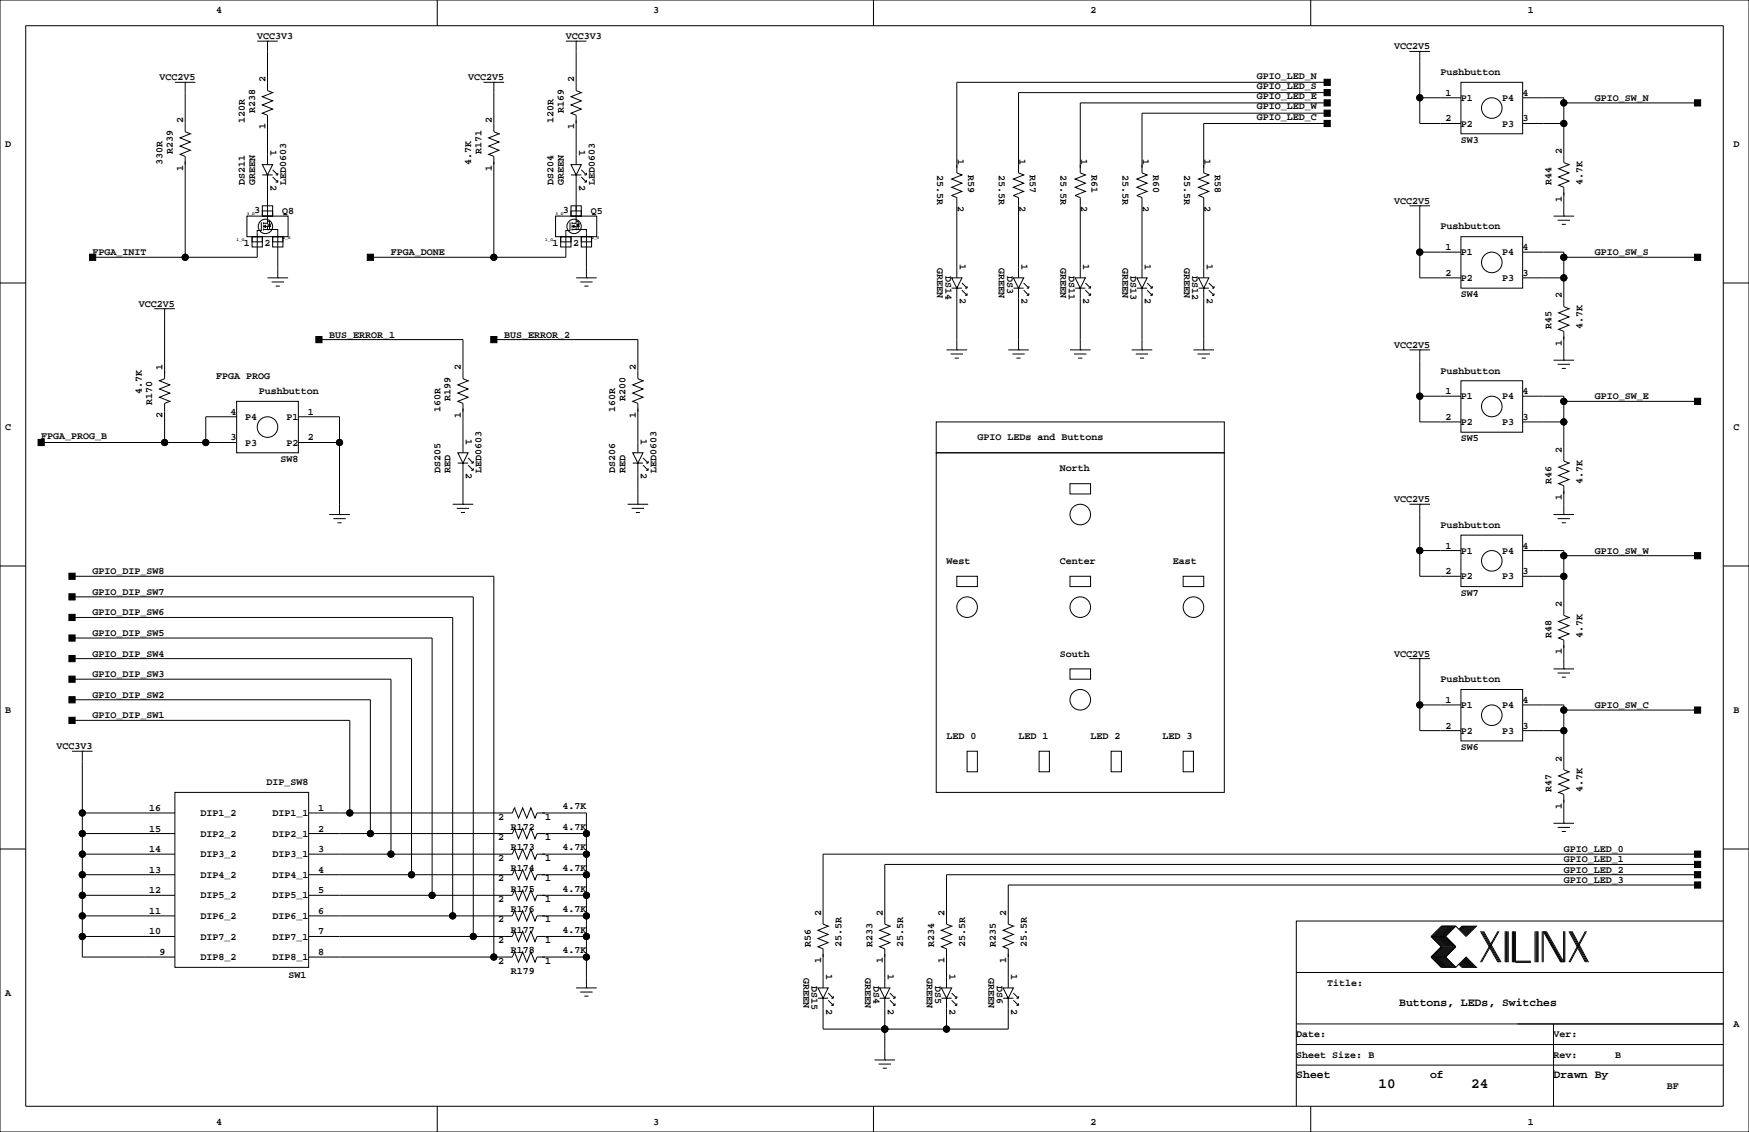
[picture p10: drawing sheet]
<svg xmlns="http://www.w3.org/2000/svg" width="432mm" height="279mm" viewBox="0 0 432 279" stroke-linecap="round" stroke-linejoin="round" font-family="sans-serif">
<g fill="none" stroke="#000" stroke-width=".25">
<path d="M0 0h431.8v279.4h-431.8zM6.3 6.4h419.1v266.6h-419.1zM63.5 10.2h5.1M66 10.2h.1M66 10.2v12.2l1.3 .5M107.9 0v6.4M139.7 10.2h5.1M142.2 10.2h.1M142.2 10.2v12.2l1.3 .5M215.6 0v6.4M323.6 0v6.4M348 12.7h5.1"/>
<path d="M350.5 12.7h.1M350.5 12.7v17.8h10.2M43.2 20.3h5.1M45.7 20.3h.1M45.7 20.3v12.2l1.3 .5M47 33h.1M47 33l-2.6 1 2.6 1.1-2.6 1 2.6 1-2.6 1 1.3 .5v24.9M67.3 22.9h.1M67.3 22.9l-2.5 1 2.5 1-2.5 1 2.5 1-2.5 1 1.2 .5v12.2M119.4 20.3h5.1M121.9 20.3h.1M121.9 20.3v12.2l1.3 .5"/>
<path d="M123.2 33h.1M123.2 33l-2.6 1 2.6 1.1-2.6 1 2.6 1-2.6 1 1.3 .5v24.9M143.5 22.9h.1M143.5 22.9l-2.5 1 2.5 1-2.5 1 2.5 1-2.5 1 1.2 .5v12.2M327.7 20.3h-91.5v22.4l1.3 .5-2.6 1 2.6 1-2.6 1 2.6 1-2.6 1.1M327.7 27.9h-45.8v14.8l1.3 .5-2.5 1 2.5 1-2.5 1 2.5 1-2.5 1.1M327.7 22.9h-76.2v19.8l1.2 .5-2.5 1 2.5 1-2.5 1 2.5 1-2.5 1.1M327.7 25.4h-61v17.3l1.3 .5-2.6 1 2.6 1-2.6 1 2.6 1-2.6 1.1M327.7 30.5h-30.5v12.2l1.2 .5-2.5 1 2.5 1-2.5 1 2.5 1-2.5 1.1M350.5 24.1h10.2M360.7 20.3h15.2v12.7h-15.2zM375.9 24.1h10.2v16l1.2 .5"/>
<path d="M375.9 30.5h10.2M386.1 25.4h33M61 53.3h10.1v5.1h-10.1zM62.2 58.4h2.6v1.3h-2.6zM62.2 58.4h2.6v2.6h-2.6zM64.5 54.9v2h-1v6.6h-40.6M64.8 52.1h2.5v1.2h-2.5zM64.8 50.8h2.5v2.5h-2.5zM64.8 43.2h1.2l-1.2-2.6h2.5l-1.3 2.6h1.3M65 55.9l.5-.3v.5zM65 56.6h1M65 54.9v.5"/>
<path d="M65 55.6v.5M65 56.4v.5M65.5 56.1h.1M65.5 55.9h.5v.7h2.6v12M66 54.6h.5v.8M66 43.2v11.9h-1M66.5 55.9v.7M67.1 55.1l-.6 .3 .3 .5h-.5l.2-.5-.5 .2M67.3 58.4h2.5v1.3h-2.5zM67.3 58.4h2.5v2.6h-2.5zM67.3 43.7l1.3 1.3M67.3 41.9l1.3 1.3"/>
<path d="M68.1 45h.5M68.1 43.2h.5M68.6 42.7v.5M68.6 44.4v.6M137.2 53.3h10.1v5.1h-10.1zM138.4 58.4h2.6v1.3h-2.6zM138.4 58.4h2.6v2.6h-2.6zM140.7 54.9v2h-1v6.6h-48.3M141 52.1h2.5v1.2h-2.5zM141 50.8h2.5v2.5h-2.5zM141 43.2h1.2l-1.2-2.6h2.5l-1.3 2.6h1.3M141.2 55.9l.5-.3v.5z"/>
<path d="M141.2 56.6h1M141.2 54.9v.5M141.2 55.6v.5M141.2 56.4v.5M141.7 56.1h.1M141.7 55.9h.5v.7h2.6v12M142.2 54.6h.5v.8M142.2 43.2v11.9h-1M142.7 55.9v.7M143.3 55.1l-.6 .3 .3 .5h-.5l.2-.5-.5 .2M143.5 58.4h2.5v1.3h-2.5zM143.5 58.4h2.5v2.6h-2.5z"/>
<path d="M143.5 43.7l1.3 1.3M143.5 41.9l1.3 1.3M144.3 45h.5M144.3 43.2h.5M144.8 42.7v.5M144.8 44.4v.6M234.9 48.3h.1M234.9 48.3l1.3 .5v19.8M250.2 48.3h.1M250.2 48.3l1.3 .5v19.8M265.4 48.3h.1M265.4 48.3l1.3 .5v19.8"/>
<path d="M280.7 48.3h.1M280.7 48.3l1.2 .5v19.8M295.9 48.3h.1M295.9 48.3l1.3 .5v19.8M348 50.8h5.1M350.5 50.8h.1M350.5 50.8v17.8h10.2M360.7 58.4h15.2v12.7h-15.2zM383.5 53.3h5.1M384.6 54.4h3M385.6 55.4h1M386.1 53.3h.1"/>
<path d="M387.3 40.6h.1M387.3 40.6l-2.5 1.1 2.5 1-2.5 1 2.5 1-2.5 1 1.3 .5v7.1M0 69.8h6.3M38.1 76.2h5.1M40.6 76.2h.1M40.6 76.2v17.3l-1.2 .5 2.5 1-2.5 1 2.5 1-2.5 1 2.5 1.1M66 68.6h5.1M67.1 69.6h3M68.1 70.6h1M68.6 68.6h.1M142.2 68.6h5.1M143.3 69.6h3"/>
<path d="M144.3 70.6h1M144.8 68.6h.1M234.9 71.1h1.3l-1.3-2.5h2.6l-1.3 2.5h1.3M236.2 71.1v15.3M237.5 71.6l1.3 1.3M237.5 69.8l1.3 1.3M238.3 72.9h.5M238.3 71.1h.5M238.8 70.6v.5M238.8 72.4v.5M250.2 71.1h1.3l-1.3-2.5h2.5l-1.2 2.5h1.2M251.5 71.1v15.3"/>
<path d="M252.7 71.6l1.3 1.3M252.7 69.8l1.3 1.3M253.5 72.9h.5M253.5 71.1h.5M254 70.6v.5M254 72.4v.5M265.4 71.1h1.3l-1.3-2.5h2.6l-1.3 2.5h1.3M266.7 71.1v15.3M268 71.6l1.2 1.3M268 69.8l1.2 1.3M268.7 72.9h.5M268.7 71.1h.5"/>
<path d="M269.2 70.6v.5M269.2 72.4v.5M280.7 71.1h1.2l-1.2-2.5h2.5l-1.3 2.5h1.3M281.9 71.1v15.3M283.2 71.6l1.3 1.3M283.2 69.8l1.3 1.3M284 72.9h.5M284 71.1h.5M284.5 70.6v.5M284.5 72.4v.5M295.9 71.1h1.3l-1.3-2.5h2.5l-1.2 2.5h1.2M297.2 71.1v15.3"/>
<path d="M298.4 71.6l1.3 1.3M298.4 69.8l1.3 1.3M299.2 72.9h.5M299.2 71.1h.5M299.7 70.6v.5M299.7 72.4v.5M350.5 62.2h10.2M375.9 68.6h10.2M375.9 62.2h10.2v13.5l1.2 .5M386.1 63.5h33M387.3 76.2h.1M387.3 76.2l-2.5 1 2.5 1-2.5 1 2.5 1.1-2.5 1 1.3 .5v7.1"/>
<path d="M425.4 69.8h6.4M41.9 99.1h.1M41.9 99.1l-1.3 .5v9.6M58.4 99.1h15.3v12.7h-15.3zM78.7 83.8h35.6v9.7l1.3 .5M115.6 94h.1M115.6 94l-2.6 1 2.6 1-2.6 1 2.6 1-2.6 1.1 1.3 .5v12.2M121.9 83.8h35.6v9.7l1.2 .5M158.7 94h.1M158.7 94l-2.5 1 2.5 1-2.5 1 2.5 1-2.5 1.1 1.3 .5v12.2M233.7 86.4h5.1M234.7 87.4h3"/>
<path d="M235.7 88.4h1M236.2 86.4h.1M248.9 86.4h5.1M249.9 87.4h3.1M251 88.4h1M251.5 86.4h.1M264.2 86.4h5M265.2 87.4h3M266.2 88.4h1M266.7 86.4h.1M279.4 86.4h5.1M280.4 87.4h3.1"/>
<path d="M281.4 88.4h1M281.9 86.4h.1M294.6 86.4h5.1M295.7 87.4h3M296.7 88.4h1M297.2 86.4h.1M348 86.4h5.1M350.5 86.4h.1M350.5 86.4v17.7h10.2M350.5 97.8h10.2M360.7 94h15.2v12.7h-15.2zM375.9 97.8h10.2v16l1.2 .5"/>
<path d="M383.5 88.9h5.1M384.6 89.9h3M385.6 90.9h1M386.1 88.9h.1M386.1 99.1h33M10.2 109.2h48.2M58.4 102.9h-7.6v6.3M73.7 102.9h10.1v24.1M73.7 109.2h10.1M113 114.3h1.3l-1.3-2.5h2.6l-1.3 2.5h1.3M114.3 114.3v10.2M115.6 114.8l1.2 1.3"/>
<path d="M115.6 113l1.2 1.3M116.3 116.1h.5M116.3 114.3h.5M116.8 113.8v.5M116.8 115.6v.5M156.2 114.3h1.3l-1.3-2.5h2.5l-1.2 2.5h1.2M157.5 114.3v10.2M158.7 114.8l1.3 1.3M158.7 113l1.3 1.3M159.5 116.1h.5M159.5 114.3h.5M160 113.8v.5"/>
<path d="M160 115.6v.5M231.1 104.1h71.2v7.7h-71.2zM231.1 111.8h71.2v83.8h-71.2zM264.2 119.4h5v2.5h-5zM375.9 104.1h10.2M387.3 114.3h.1M387.3 114.3l-2.5 1 2.5 1-2.5 1 2.5 1.1-2.5 1 1.3 .5v7.1M0 139.7h6.3M81.3 127h5.1M82.3 128h3M83.3 129h1M83.8 127h.1"/>
<path d="M111.8 124.5h5M112.8 125.5h3M113.8 126.5h1M114.3 124.5h.1M154.9 124.5h5.1M156 125.5h3M157 126.5h1M157.5 124.5h.1M348 124.5h5.1M350.5 124.5h.1M350.5 124.5v17.7h10.2M350.5 135.9h10.2"/>
<path d="M360.7 132.1h15.2v12.7h-15.2zM375.9 135.9h10.2v16l1.2 .5M383.5 127h5.1M384.6 128h3M385.6 129h1M386.1 127h.1M386.1 137.2h33M425.4 139.7h6.4M17.8 142.2h104.1v94M17.8 157.5h88.9v63.5M17.8 152.4h94v73.7M17.8 147.3h99v83.8"/>
<path d="M236.2 142.2h5.1v2.6h-5.1zM264.2 142.2h5v2.6h-5zM292.1 142.2h5.1v2.6h-5.1zM375.9 142.2h10.2M387.3 152.4h.1M387.3 152.4l-2.5 1 2.5 1-2.5 1 2.5 1.1-2.5 1 1.3 .5v7.1M17.8 177.8h68.6v22.9M17.8 172.7h73.6v33M17.8 167.6h78.7v43.2M17.8 162.6h83.8v53.3M264.2 165.1h5v2.5h-5zM348 162.6h5.1"/>
<path d="M350.5 162.6h.1M350.5 162.6v17.7h10.2M350.5 174h10.2M360.7 170.2h15.2v12.7h-15.2zM375.9 174h10.2v16l1.2 .5M383.5 165.1h5.1M384.6 166.1h3M385.6 167.1h1M386.1 165.1h.1M386.1 175.3h33M17.8 185.4h5.1M20.3 185.4h.1"/>
<path d="M20.3 185.4v50.8h22.9M43.2 195.6h33v43.2h-33zM127 199.4h.1M127 199.4l1 2.5 1-2.5 1 2.5 1.1-2.5 1 2.5 .5-1.2h12.2v43.1M127 199.4l-.5 1.3h-50.3M238.8 185.4h2.5v5.1h-2.5zM256.5 185.4h2.6v5.1h-2.6zM274.3 185.4h2.6v5.1h-2.6zM292.1 185.4h2.5v5.1h-2.5zM375.9 180.3h10.2M387.3 190.5h.1M387.3 190.5l-2.5 1 2.5 1-2.5 1 2.5 1.1-2.5 1 1.3 .5v7.1"/>
<path d="M0 209.5h6.3M20.3 215.9h22.9M20.3 210.8h22.9M20.3 205.7h22.9M20.3 200.7h22.9M127 219.7h.1M127 219.7l1 2.5 1-2.5 1 2.5 1.1-2.5 1 2.5 .5-1.2h12.2M127 209.5h.1M127 209.5l1 2.6 1-2.6 1 2.6 1.1-2.6 1 2.6 .5-1.3h12.2M127 204.5h.1M127 204.5l1 2.5 1-2.5 1 2.5 1.1-2.5 1 2.5 .5-1.3h12.2M127 214.6h.1"/>
<path d="M127 214.6l1 2.6 1-2.6 1 2.6 1.1-2.6 1 2.6 .5-1.3h12.2M127 214.6l-.5 1.3h-50.3M127 219.7l-.5 1.3h-50.3M127 209.5l-.5 1.3h-50.3M127 204.5l-.5 1.2h-50.3M383.5 203.2h5.1M384.6 204.2h3M385.6 205.2h1M386.1 203.2h.1M419.1 215.9h-185.4v12.2l1.2 .5M419.1 210.8h-215.9v17.3l1.3 .5M419.1 218.4h-170.2v9.7l1.3 .5"/>
<path d="M419.1 213.4h-200.7v14.7l1.3 .5M425.4 209.5h6.4M20.3 231.1h22.9M20.3 226.1h22.9M20.3 221h22.9M127 234.9h.1M127 234.9l1 2.6 1-2.6 1 2.6 1.1-2.6 1 2.6 .5-1.3h12.2M127 229.9h.1M127 229.9l1 2.5 1-2.5 1 2.5 1.1-2.5 1 2.5 .5-1.3h12.2M127 224.8h.1M127 224.8l1 2.5 1-2.5 1 2.5 1.1-2.5 1 2.5 .5-1.2h12.2M127 234.9l-.5 1.3h-50.3"/>
<path d="M127 229.9l-.5 1.2h-50.3M127 224.8l-.5 1.3h-50.3M204.5 228.6h.1M204.5 228.6l-2.6 1 2.6 1-2.6 1 2.6 1.1-2.6 1 1.3 .5v9.6M219.7 228.6h.1M219.7 228.6l-2.5 1 2.5 1-2.5 1 2.5 1.1-2.5 1 1.2 .5v9.6M234.9 228.6h.1M234.9 228.6l-2.5 1 2.5 1-2.5 1 2.5 1.1-2.5 1 1.3 .5v9.6M250.2 228.6h.1M250.2 228.6l-2.6 1 2.6 1-2.6 1 2.6 1.1-2.6 1 1.3 .5v9.6M353.3 236.2h3.6M353.3 231.1h3.6"/>
<path d="M353.3 236.2l2.6 2.6h3.5M353.3 231.1l2.6 2.6-2.6 2.5M356.1 228.6l-2.5 2.5 2.5 2.6-2.5 2.5 2.5 2.6M356.4 228.6l-2.6 2.5 2.6 2.6-2.6 2.5 2.6 2.6M356.6 228.6l-2.5 2.5 2.5 2.6-2.5 2.5 2.5 2.6M356.9 228.6l-2.6 2.5 2.6 2.6-2.6 2.5 2.6 2.6M356.9 231.1l2.5 2.6-2.5 2.5M356.9 236.2l2.5 2.6M357.1 228.6l-2.5 2.5 2.5 2.6-2.5 2.5 2.5 2.6M357.4 228.6l-2.6 2.5 2.6 2.6-2.6 2.5 2.6 2.6M357.6 228.6l-2.5 2.5 2.5 2.6-2.5 2.5 2.5 2.6M357.9 228.6l-2.6 2.5 2.6 2.6-2.6 2.5 2.6 2.6"/>
<path d="M358.1 228.6l-2.5 2.5 2.5 2.6-2.5 2.5 2.5 2.6M358.4 228.6l-2.5 2.5 2.5 2.6-2.5 2.5 2.5 2.6M358.6 228.6l-2.5 2.5 2.5 2.6-2.5 2.5 2.5 2.6M358.9 228.6l-2.5 2.5 2.5 2.6-2.5 2.5 2.5 2.6M359.2 228.6l-2.6 2.5 2.6 2.6-2.6 2.5 2.6 2.6M359.4 228.6l2.5 2.5 2.6-2.5h-3.6l-.7 .8M359.4 228.6h-3.5l-2.6 2.5M359.4 228.6l-2.5 2.5M360.2 238l.7 .8h3.6l-2.6-2.6-2.5 2.6M360.4 237.7l1 1.1M360.4 238l.8 .8M360.7 237.5l1.2 1.3"/>
<path d="M360.7 237.7l1 1.1M360.9 237.2l1.6 1.6M360.9 237.5l1.3 1.3M361.2 237l1.8 1.8M361.2 237.2l1.5 1.6M361.2 228.6l-.8 .8M361.4 236.7l2.1 2.1M361.4 237l1.8 1.8M361.4 228.6l-1 1M361.7 236.5l2.3 2.3M361.7 236.7l2 2.1M361.7 228.6l-1 1"/>
<path d="M361.9 236.5l2.3 2.3M361.9 228.6l-1.2 1.3M362.2 228.6l-1.3 1.3M362.5 228.6l-1.6 1.5M362.7 228.6l-1.5 1.5M363 228.6l-1.8 1.8M363.2 228.6l-1.8 1.8M363.5 228.6l-2.1 2M363.7 228.6l-2 2M364 228.6l-2.3 2.3M364.2 228.6l-2.3 2.3M365.5 229.9l4.3 7.6"/>
<path d="M365.8 229.9l4.3 7.6M366 229.9l4.3 7.6M366.3 229.9l4.3 7.6M369.8 229.9l-4.3 7.6M370.1 229.9l-4.3 7.6M371.6 229.9v7.6M371.9 229.9v7.6M372.1 229.9v7.6M372.4 229.9v7.6M373.4 229.9v7.6M373.6 229.9v7.6M373.9 229.9v7.6"/>
<path d="M374.1 229.9v7.6h3.9M374.1 237.2h3.9M379 229.9v7.6M379.2 229.9v7.6M379.5 229.9v7.6M379.7 229.9v7.6M380.7 229.9v7.6M381 237.5v-7.6l4.3 7.6M381.3 229.9l4.3 7.6M381.5 229.9l4.3 7.6M381.8 229.9l4.3 7.6v-7.6M386.3 229.9v7.6"/>
<path d="M387.3 229.9l4.1 7.6M387.6 229.9l4.1 7.6M387.9 229.9l4 7.6M388.1 229.9l4.1 7.6M391.4 229.9l-4.1 7.6M391.7 229.9l-4.1 7.6M425.4 227.3h-105.4v35.6M142.2 243.8h5.1M143.3 244.9h3M144.3 245.9h1M144.8 243.8h.1M201.9 246.4h1.3l-1.3-2.6h2.6l-1.3 2.6h1.3"/>
<path d="M203.2 246.4v7.6h45.7v-7.6M204.5 246.9l1.2 1.3M204.5 245.1l1.2 1.3M205.2 248.2h.5M205.2 246.4h.5M205.7 245.9v.5M205.7 247.6v.6M217.2 246.4h1.2l-1.2-2.6h2.5l-1.3 2.6h1.3M218.4 254h.1M218.4 246.4v15.2M219.7 246.9l1.3 1.3M219.7 245.1l1.3 1.3"/>
<path d="M220.5 248.2h.5M220.5 246.4h.5M221 245.9v.5M221 247.6v.6M232.4 246.4h1.3l-1.3-2.6h2.5l-1.2 2.6h1.2M233.7 246.4v7.6M234.9 246.9l1.3 1.3M234.9 245.1l1.3 1.3M235.7 248.2h.5M235.7 246.4h.5M236.2 245.9v.5M236.2 247.6v.6"/>
<path d="M247.6 246.4h1.3l-1.3-2.6h2.6l-1.3 2.6h1.3M250.2 246.9l1.3 1.3M250.2 245.1l1.3 1.3M251 248.2h.5M251 246.4h.5M251.5 245.9v.5M251.5 247.6v.6M320 257.8h105.4M320 252.7h105.4M320 240h105.4M383.5 252.7v20.3M107.9 273v6.4"/>
<path d="M215.6 273v6.4M215.9 261.6h5.1M216.9 262.6h3.1M217.9 263.7h1M218.4 261.6h.1M320 262.9v10.1M320 262.9h105.4M323.6 273v6.4M383.5 264.2h.1"/>
<circle cx="350.5" cy="24.1" r=".76"/>
<circle cx="368.3" cy="26.7" r="2.54"/>
<circle cx="386.1" cy="30.5" r=".76"/>
<circle cx="386.1" cy="25.4" r=".76"/>
<circle cx="65.5" cy="55.9" r="1.78"/>
<circle cx="141.7" cy="55.9" r="1.78"/>
<circle cx="45.7" cy="63.5" r=".76"/>
<circle cx="121.9" cy="63.5" r=".76"/>
<circle cx="350.5" cy="62.2" r=".76"/>
<circle cx="368.3" cy="64.8" r="2.54"/>
<circle cx="386.1" cy="68.6" r=".76"/>
<circle cx="386.1" cy="63.5" r=".76"/>
<circle cx="350.5" cy="97.8" r=".76"/>
<circle cx="386.1" cy="99.1" r=".76"/>
<circle cx="40.6" cy="109.2" r=".76"/>
<circle cx="50.8" cy="109.2" r=".76"/>
<circle cx="66" cy="105.4" r="2.54"/>
<circle cx="83.8" cy="109.2" r=".76"/>
<circle cx="368.3" cy="100.3" r="2.54"/>
<circle cx="386.1" cy="104.1" r=".76"/>
<circle cx="266.7" cy="127" r="2.54"/>
<circle cx="350.5" cy="135.9" r=".76"/>
<circle cx="368.3" cy="138.4" r="2.54"/>
<circle cx="386.1" cy="137.2" r=".76"/>
<circle cx="238.8" cy="149.9" r="2.54"/>
<circle cx="266.7" cy="149.9" r="2.54"/>
<circle cx="294.6" cy="149.9" r="2.54"/>
<circle cx="386.1" cy="142.2" r=".76"/>
<circle cx="266.7" cy="172.7" r="2.54"/>
<circle cx="350.5" cy="174" r=".76"/>
<circle cx="368.3" cy="176.5" r="2.54"/>
<circle cx="386.1" cy="175.3" r=".76"/>
<circle cx="386.1" cy="180.3" r=".76"/>
<circle cx="20.3" cy="205.7" r=".76"/>
<circle cx="20.3" cy="215.9" r=".76"/>
<circle cx="20.3" cy="200.7" r=".76"/>
<circle cx="20.3" cy="210.8" r=".76"/>
<circle cx="86.4" cy="200.7" r=".76"/>
<circle cx="91.4" cy="205.7" r=".76"/>
<circle cx="96.5" cy="210.8" r=".76"/>
<circle cx="101.6" cy="215.9" r=".76"/>
<circle cx="144.8" cy="215.9" r=".76"/>
<circle cx="144.8" cy="205.7" r=".76"/>
<circle cx="144.8" cy="210.8" r=".76"/>
<circle cx="20.3" cy="226.1" r=".76"/>
<circle cx="20.3" cy="231.1" r=".76"/>
<circle cx="20.3" cy="221" r=".76"/>
<circle cx="106.7" cy="221" r=".76"/>
<circle cx="111.8" cy="226.1" r=".76"/>
<circle cx="116.8" cy="231.1" r=".76"/>
<circle cx="121.9" cy="236.2" r=".76"/>
<circle cx="144.8" cy="231.1" r=".76"/>
<circle cx="144.8" cy="226.1" r=".76"/>
<circle cx="144.8" cy="236.2" r=".76"/>
<circle cx="144.8" cy="221" r=".76"/>
<circle cx="218.4" cy="254" r=".76"/>
<circle cx="233.7" cy="254" r=".76"/>
</g>
<g fill="#000" stroke="#000" stroke-width=".25">
<path d="M326.9 22.1h1.5v1.5h-1.5z" fill-rule="evenodd"/>
<path d="M326.9 19.6h1.5v1.5h-1.5z" fill-rule="evenodd"/>
<path d="M326.9 27.2h1.5v1.5h-1.5z" fill-rule="evenodd"/>
<path d="M326.9 24.6h1.5v1.6h-1.5z" fill-rule="evenodd"/>
<path d="M326.9 29.7h1.5v1.5h-1.5z" fill-rule="evenodd"/>
<path d="M418.3 24.6h1.6v1.6h-1.6z" fill-rule="evenodd"/>
<path d="M22.1 62.7h1.5v1.6h-1.5z" fill-rule="evenodd"/>
<path d="M90.7 62.7h1.5v1.6h-1.5z" fill-rule="evenodd"/>
<path d="M418.3 62.7h1.6v1.6h-1.6z" fill-rule="evenodd"/>
<path d="M78 83.1h1.5v1.5h-1.5z" fill-rule="evenodd"/>
<path d="M121.2 83.1h1.5v1.5h-1.5z" fill-rule="evenodd"/>
<path d="M418.3 98.3h1.6v1.5h-1.6z" fill-rule="evenodd"/>
<path d="M9.4 108.5h1.5v1.5h-1.5z" fill-rule="evenodd"/>
<path d="M418.3 136.4h1.6v1.5h-1.6z" fill-rule="evenodd"/>
<path d="M17 156.7h1.5v1.5h-1.5z" fill-rule="evenodd"/>
<path d="M17 151.6h1.5v1.6h-1.5z" fill-rule="evenodd"/>
<path d="M17 146.6h1.5v1.5h-1.5z" fill-rule="evenodd"/>
<path d="M17 141.5h1.5v1.5h-1.5z" fill-rule="evenodd"/>
<path d="M17 177h1.5v1.6h-1.5z" fill-rule="evenodd"/>
<path d="M17 172h1.5v1.5h-1.5z" fill-rule="evenodd"/>
<path d="M17 166.9h1.5v1.5h-1.5z" fill-rule="evenodd"/>
<path d="M17 161.8h1.5v1.5h-1.5z" fill-rule="evenodd"/>
<path d="M418.3 174.5h1.6v1.5h-1.6z" fill-rule="evenodd"/>
<path d="M418.3 217.7h1.6v1.5h-1.6z" fill-rule="evenodd"/>
<path d="M418.3 215.1h1.6v1.6h-1.6z" fill-rule="evenodd"/>
<path d="M418.3 212.6h1.6v1.5h-1.6z" fill-rule="evenodd"/>
<path d="M418.3 210.1h1.6v1.5h-1.6z" fill-rule="evenodd"/>
<circle cx="350.5" cy="24.1" r=".76"/>
<circle cx="386.1" cy="30.5" r=".76"/>
<circle cx="386.1" cy="25.4" r=".76"/>
<circle cx="45.7" cy="63.5" r=".76"/>
<circle cx="121.9" cy="63.5" r=".76"/>
<circle cx="350.5" cy="62.2" r=".76"/>
<circle cx="386.1" cy="68.6" r=".76"/>
<circle cx="386.1" cy="63.5" r=".76"/>
<circle cx="350.5" cy="97.8" r=".76"/>
<circle cx="386.1" cy="99.1" r=".76"/>
<circle cx="40.6" cy="109.2" r=".76"/>
<circle cx="50.8" cy="109.2" r=".76"/>
<circle cx="83.8" cy="109.2" r=".76"/>
<circle cx="386.1" cy="104.1" r=".76"/>
<circle cx="350.5" cy="135.9" r=".76"/>
<circle cx="386.1" cy="137.2" r=".76"/>
<circle cx="386.1" cy="142.2" r=".76"/>
<circle cx="350.5" cy="174" r=".76"/>
<circle cx="386.1" cy="175.3" r=".76"/>
<circle cx="386.1" cy="180.3" r=".76"/>
<circle cx="20.3" cy="205.7" r=".76"/>
<circle cx="20.3" cy="215.9" r=".76"/>
<circle cx="20.3" cy="200.7" r=".76"/>
<circle cx="20.3" cy="210.8" r=".76"/>
<circle cx="86.4" cy="200.7" r=".76"/>
<circle cx="91.4" cy="205.7" r=".76"/>
<circle cx="96.5" cy="210.8" r=".76"/>
<circle cx="101.6" cy="215.9" r=".76"/>
<circle cx="144.8" cy="215.9" r=".76"/>
<circle cx="144.8" cy="205.7" r=".76"/>
<circle cx="144.8" cy="210.8" r=".76"/>
<circle cx="20.3" cy="226.1" r=".76"/>
<circle cx="20.3" cy="231.1" r=".76"/>
<circle cx="20.3" cy="221" r=".76"/>
<circle cx="106.7" cy="221" r=".76"/>
<circle cx="111.8" cy="226.1" r=".76"/>
<circle cx="116.8" cy="231.1" r=".76"/>
<circle cx="121.9" cy="236.2" r=".76"/>
<circle cx="144.8" cy="231.1" r=".76"/>
<circle cx="144.8" cy="226.1" r=".76"/>
<circle cx="144.8" cy="236.2" r=".76"/>
<circle cx="144.8" cy="221" r=".76"/>
<circle cx="218.4" cy="254" r=".76"/>
<circle cx="233.7" cy="254" r=".76"/>
</g>
<g font-size="3.5">
<text x="340.4" y="268.5">10</text>
<text x="363.2" y="268.5">24</text>
</g>
<g font-size="2.8">
<text x="345.4" y="248.3">Buttons, LEDs, Switches</text>
<text x="320" y="266.1">Sheet</text>
<text x="353.1" y="266.1">of</text>
<text x="383.5" y="266.1">Drawn By</text>
</g>
<g font-size="2.5">
<text x="53.3" y="3.3">4</text>
<text x="161.3" y="3.3">3</text>
<text x="269.2" y="3.3">2</text>
<text x="377.2" y="3.3">1</text>
<text x="63.5" y="9.7">VCC3V3</text>
<text x="139.7" y="9.7">VCC3V3</text>
<text x="344.2" y="12.2">VCC2V5</text>
<text x="39.4" y="19.8">VCC2V5</text>
<text x="65.5" y="20.3" transform="rotate(-90 65.5 20.3)">2</text>
<text x="115.6" y="19.8">VCC2V5</text>
<text x="141.7" y="20.3" transform="rotate(-90 141.7 20.3)">2</text>
<text x="310.3" y="19.4">GPIO_LED_N</text>
<text x="310.3" y="21.9">GPIO_LED_S</text>
<text x="355.6" y="18.5">Pushbutton</text>
<text x="356.9" y="23.6">1</text>
<text x="375.9" y="23.6">4</text>
<text x="63" y="27.9" transform="rotate(-90 63 27.9)">R238</text>
<text x="139.2" y="27.9" transform="rotate(-90 139.2 27.9)">R169</text>
<text x="310.3" y="29.6">GPIO_LED_C</text>
<text x="310.3" y="24.5">GPIO_LED_E</text>
<text x="310.3" y="27">GPIO_LED_W</text>
<text x="356.9" y="30">2</text>
<text x="360.7" y="24.9">P1</text>
<text x="370.8" y="24.9">P4</text>
<text x="375.9" y="30">3</text>
<text x="393.7" y="24.9">GPIO_SW_N</text>
<text x="45.2" y="30.5" transform="rotate(-90 45.2 30.5)">2</text>
<text x="60.5" y="30.5" transform="rotate(-90 60.5 30.5)">120R</text>
<text x="65.5" y="32" transform="rotate(-90 65.5 32)">1</text>
<text x="121.4" y="30.5" transform="rotate(-90 121.4 30.5)">2</text>
<text x="136.7" y="30.5" transform="rotate(-90 136.7 30.5)">120R</text>
<text x="141.7" y="32" transform="rotate(-90 141.7 32)">1</text>
<text x="360.7" y="31.2">P2</text>
<text x="360.7" y="35.3">SW3</text>
<text x="370.8" y="31.2">P3</text>
<text x="1.3" y="36.3">D</text>
<text x="40.1" y="40.6" transform="rotate(-90 40.1 40.6)">330R</text>
<text x="42.7" y="38.1" transform="rotate(-90 42.7 38.1)">R239</text>
<text x="66.8" y="37.1" transform="rotate(90 66.8 37.1)">1</text>
<text x="116.3" y="40.6" transform="rotate(-90 116.3 40.6)">4.7K</text>
<text x="118.9" y="38.1" transform="rotate(-90 118.9 38.1)">R171</text>
<text x="143" y="37.1" transform="rotate(90 143 37.1)">1</text>
<text x="236.4" y="39.2" transform="rotate(90 236.4 39.2)">1</text>
<text x="251.7" y="39.2" transform="rotate(90 251.7 39.2)">1</text>
<text x="266.9" y="39.2" transform="rotate(90 266.9 39.2)">1</text>
<text x="282.2" y="39.2" transform="rotate(90 282.2 39.2)">1</text>
<text x="297.4" y="39.2" transform="rotate(90 297.4 39.2)">1</text>
<text x="385.6" y="38.1" transform="rotate(-90 385.6 38.1)">2</text>
<text x="428" y="36.3">D</text>
<text x="45.2" y="42.1" transform="rotate(-90 45.2 42.1)">1</text>
<text x="60.5" y="45.7" transform="rotate(-90 60.5 45.7)">DS211</text>
<text x="63" y="45.7" transform="rotate(-90 63 45.7)">GREEN</text>
<text x="66.8" y="45.7" transform="rotate(90 66.8 45.7)">2</text>
<text x="70.6" y="45.7" transform="rotate(-90 70.6 45.7)">LED0603</text>
<text x="121.4" y="42.1" transform="rotate(-90 121.4 42.1)">1</text>
<text x="136.7" y="45.7" transform="rotate(-90 136.7 45.7)">DS204</text>
<text x="139.2" y="45.7" transform="rotate(-90 139.2 45.7)">GREEN</text>
<text x="143" y="45.7" transform="rotate(90 143 45.7)">2</text>
<text x="146.8" y="45.7" transform="rotate(-90 146.8 45.7)">LED0603</text>
<text x="231.4" y="43.2" transform="rotate(90 231.4 43.2)">25.5R</text>
<text x="239" y="43.2" transform="rotate(90 239 43.2)">R59</text>
<text x="246.6" y="43.2" transform="rotate(90 246.6 43.2)">25.5R</text>
<text x="254.2" y="43.2" transform="rotate(90 254.2 43.2)">R57</text>
<text x="261.8" y="43.2" transform="rotate(90 261.8 43.2)">25.5R</text>
<text x="269.5" y="43.2" transform="rotate(90 269.5 43.2)">R61</text>
<text x="277.1" y="43.2" transform="rotate(90 277.1 43.2)">25.5R</text>
<text x="284.7" y="43.2" transform="rotate(90 284.7 43.2)">R60</text>
<text x="292.3" y="43.2" transform="rotate(90 292.3 43.2)">25.5R</text>
<text x="299.9" y="43.2" transform="rotate(90 299.9 43.2)">R58</text>
<text x="383" y="45.7" transform="rotate(-90 383 45.7)">R44</text>
<text x="390.7" y="45.7" transform="rotate(-90 390.7 45.7)">4.7K</text>
<text x="62.8" y="52.5">3</text>
<text x="69.6" y="52.8">Q8</text>
<text x="139" y="52.5">3</text>
<text x="145.8" y="52.8">Q5</text>
<text x="236.4" y="50.8" transform="rotate(90 236.4 50.8)">2</text>
<text x="251.7" y="50.8" transform="rotate(90 251.7 50.8)">2</text>
<text x="266.9" y="50.8" transform="rotate(90 266.9 50.8)">2</text>
<text x="282.2" y="50.8" transform="rotate(90 282.2 50.8)">2</text>
<text x="297.4" y="50.8" transform="rotate(90 297.4 50.8)">2</text>
<text x="344.2" y="50.3">VCC2V5</text>
<text x="385.6" y="49.7" transform="rotate(-90 385.6 49.7)">1</text>
<text x="355.6" y="56.6">Pushbutton</text>
<text x="22.9" y="63">FPGA_INIT</text>
<text x="60.2" y="60.6">1</text>
<text x="65.3" y="60.6">2</text>
<text x="96.5" y="63">FPGA_DONE</text>
<text x="136.4" y="60.6">1</text>
<text x="141.5" y="60.6">2</text>
<text x="237" y="65.1" transform="rotate(90 237 65.1)">1</text>
<text x="252.2" y="65.1" transform="rotate(90 252.2 65.1)">1</text>
<text x="267.4" y="65.1" transform="rotate(90 267.4 65.1)">1</text>
<text x="282.7" y="65.1" transform="rotate(90 282.7 65.1)">1</text>
<text x="297.9" y="65.1" transform="rotate(90 297.9 65.1)">1</text>
<text x="356.9" y="61.7">1</text>
<text x="360.7" y="63">P1</text>
<text x="370.8" y="63">P4</text>
<text x="375.9" y="61.7">4</text>
<text x="393.7" y="63">GPIO_SW_S</text>
<text x="231.4" y="66" transform="rotate(90 231.4 66)">GREEN</text>
<text x="233.4" y="68.1" transform="rotate(90 233.4 68.1)">DS14</text>
<text x="246.6" y="66" transform="rotate(90 246.6 66)">GREEN</text>
<text x="248.6" y="68.1" transform="rotate(90 248.6 68.1)">DS3</text>
<text x="261.8" y="66" transform="rotate(90 261.8 66)">GREEN</text>
<text x="263.9" y="68.1" transform="rotate(90 263.9 68.1)">DS11</text>
<text x="277.1" y="66" transform="rotate(90 277.1 66)">GREEN</text>
<text x="279.1" y="68.1" transform="rotate(90 279.1 68.1)">DS13</text>
<text x="292.3" y="66" transform="rotate(90 292.3 66)">GREEN</text>
<text x="294.4" y="68.1" transform="rotate(90 294.4 68.1)">DS12</text>
<text x="356.9" y="68.1">2</text>
<text x="360.7" y="69.3">P2</text>
<text x="370.8" y="69.3">P3</text>
<text x="375.9" y="68.1">3</text>
<text x="34.3" y="75.7">VCC2V5</text>
<text x="237" y="73.7" transform="rotate(90 237 73.7)">2</text>
<text x="252.2" y="73.7" transform="rotate(90 252.2 73.7)">2</text>
<text x="267.4" y="73.7" transform="rotate(90 267.4 73.7)">2</text>
<text x="282.7" y="73.7" transform="rotate(90 282.7 73.7)">2</text>
<text x="297.9" y="73.7" transform="rotate(90 297.9 73.7)">2</text>
<text x="360.7" y="73.4">SW4</text>
<text x="385.6" y="73.7" transform="rotate(-90 385.6 73.7)">2</text>
<text x="81.3" y="83.3">BUS_ERROR_1</text>
<text x="124.5" y="83.3">BUS_ERROR_2</text>
<text x="383" y="81.3" transform="rotate(-90 383 81.3)">R45</text>
<text x="390.7" y="81.3" transform="rotate(-90 390.7 81.3)">4.7K</text>
<text x="344.2" y="85.9">VCC2V5</text>
<text x="385.6" y="85.3" transform="rotate(-90 385.6 85.3)">1</text>
<text x="40.1" y="91.4" transform="rotate(-90 40.1 91.4)">1</text>
<text x="53.3" y="93.5">FPGA PROG</text>
<text x="113.8" y="91.4" transform="rotate(-90 113.8 91.4)">2</text>
<text x="157" y="91.4" transform="rotate(-90 157 91.4)">2</text>
<text x="355.6" y="92.2">Pushbutton</text>
<text x="35.1" y="97.4" transform="rotate(-90 35.1 97.4)">4.7K</text>
<text x="37.6" y="99.9" transform="rotate(-90 37.6 99.9)">R170</text>
<text x="63.9" y="97.3">Pushbutton</text>
<text x="108.7" y="101.6" transform="rotate(-90 108.7 101.6)">160R</text>
<text x="111.3" y="99.1" transform="rotate(-90 111.3 99.1)">R199</text>
<text x="151.9" y="101.6" transform="rotate(-90 151.9 101.6)">160R</text>
<text x="154.4" y="99.1" transform="rotate(-90 154.4 99.1)">R200</text>
<text x="356.9" y="97.3">1</text>
<text x="360.7" y="98.6">P1</text>
<text x="370.8" y="98.6">P4</text>
<text x="375.9" y="97.3">4</text>
<text x="393.7" y="98.6">GPIO_SW_E</text>
<text x="1.3" y="106.2">C</text>
<text x="40.1" y="103.1" transform="rotate(-90 40.1 103.1)">2</text>
<text x="56.9" y="102.4">4</text>
<text x="60.5" y="103.6">P4</text>
<text x="70.7" y="103.6">P1</text>
<text x="76" y="102.4">1</text>
<text x="113.8" y="103.1" transform="rotate(-90 113.8 103.1)">1</text>
<text x="157" y="103.1" transform="rotate(-90 157 103.1)">1</text>
<text x="356.9" y="103.6">2</text>
<text x="360.7" y="104.9">P2</text>
<text x="370.8" y="104.9">P3</text>
<text x="375.9" y="103.6">3</text>
<text x="428" y="106.2">C</text>
<text x="10.2" y="108.3">FPGA_PROG_B</text>
<text x="56.9" y="108.7">3</text>
<text x="60.5" y="110">P3</text>
<text x="70.7" y="110">P2</text>
<text x="76" y="108.7">2</text>
<text x="115" y="108.2" transform="rotate(90 115 108.2)">1</text>
<text x="158.2" y="108.2" transform="rotate(90 158.2 108.2)">1</text>
<text x="241.3" y="108.7">GPIO LEDs and Buttons</text>
<text x="360.7" y="109">SW5</text>
<text x="385.6" y="111.8" transform="rotate(-90 385.6 111.8)">2</text>
<text x="69.2" y="114">SW8</text>
<text x="108.7" y="116.8" transform="rotate(-90 108.7 116.8)">DS205</text>
<text x="111.3" y="116.8" transform="rotate(-90 111.3 116.8)">RED</text>
<text x="115" y="116.8" transform="rotate(90 115 116.8)">2</text>
<text x="118.9" y="116.8" transform="rotate(-90 118.9 116.8)">LED0603</text>
<text x="151.9" y="116.8" transform="rotate(-90 151.9 116.8)">DS206</text>
<text x="154.4" y="116.8" transform="rotate(-90 154.4 116.8)">RED</text>
<text x="158.2" y="116.8" transform="rotate(90 158.2 116.8)">2</text>
<text x="162.1" y="116.8" transform="rotate(-90 162.1 116.8)">LED0603</text>
<text x="261.6" y="116.3">North</text>
<text x="383" y="119.4" transform="rotate(-90 383 119.4)">R46</text>
<text x="390.7" y="119.4" transform="rotate(-90 390.7 119.4)">4.7K</text>
<text x="344.2" y="124">VCC2V5</text>
<text x="385.6" y="123.4" transform="rotate(-90 385.6 123.4)">1</text>
<text x="355.6" y="130.3">Pushbutton</text>
<text x="356.9" y="135.4">1</text>
<text x="360.7" y="136.7">P1</text>
<text x="370.8" y="136.7">P4</text>
<text x="375.9" y="135.4">4</text>
<text x="393.7" y="136.7">GPIO_SW_W</text>
<text x="22.9" y="141.7">GPIO_DIP_SW8</text>
<text x="233.7" y="139.2">West</text>
<text x="261.6" y="139.2">Center</text>
<text x="289.6" y="139.2">East</text>
<text x="356.9" y="141.7">2</text>
<text x="360.7" y="143">P2</text>
<text x="370.8" y="143">P3</text>
<text x="375.9" y="141.7">3</text>
<text x="22.9" y="146.8">GPIO_DIP_SW7</text>
<text x="360.7" y="147.1">SW7</text>
<text x="385.6" y="149.9" transform="rotate(-90 385.6 149.9)">2</text>
<text x="22.9" y="151.9">GPIO_DIP_SW6</text>
<text x="22.9" y="157">GPIO_DIP_SW5</text>
<text x="383" y="157.5" transform="rotate(-90 383 157.5)">R48</text>
<text x="385.6" y="161.5" transform="rotate(-90 385.6 161.5)">1</text>
<text x="390.7" y="157.5" transform="rotate(-90 390.7 157.5)">4.7K</text>
<text x="22.9" y="162.1">GPIO_DIP_SW4</text>
<text x="22.9" y="167.1">GPIO_DIP_SW3</text>
<text x="261.6" y="162.1">South</text>
<text x="344.2" y="162.1">VCC2V5</text>
<text x="22.9" y="172.2">GPIO_DIP_SW2</text>
<text x="355.6" y="168.4">Pushbutton</text>
<text x="356.9" y="173.5">1</text>
<text x="375.9" y="173.5">4</text>
<text x="1.3" y="176">B</text>
<text x="22.9" y="177.3">GPIO_DIP_SW1</text>
<text x="356.9" y="179.8">2</text>
<text x="360.7" y="174.8">P1</text>
<text x="370.8" y="174.8">P4</text>
<text x="375.9" y="179.8">3</text>
<text x="393.7" y="174.8">GPIO_SW_C</text>
<text x="428" y="176">B</text>
<text x="14" y="184.9">VCC3V3</text>
<text x="233.7" y="182.4">LED 0</text>
<text x="251.5" y="182.4">LED 1</text>
<text x="269.2" y="182.4">LED 2</text>
<text x="287" y="182.4">LED 3</text>
<text x="360.7" y="181.1">P2</text>
<text x="360.7" y="185.2">SW6</text>
<text x="370.8" y="181.1">P3</text>
<text x="385.6" y="188" transform="rotate(-90 385.6 188)">2</text>
<text x="65.8" y="193.8">DIP_SW8</text>
<text x="383" y="195.6" transform="rotate(-90 383 195.6)">R47</text>
<text x="390.7" y="195.6" transform="rotate(-90 390.7 195.6)">4.7K</text>
<text x="36.8" y="200.2">16</text>
<text x="49.5" y="201.4">DIP1_2</text>
<text x="67.3" y="201.4">DIP1_1</text>
<text x="78.5" y="200.2">1</text>
<text x="123" y="202.3">2</text>
<text x="134.6" y="202.3">1</text>
<text x="138.9" y="199.7">4.7K</text>
<text x="385.6" y="199.6" transform="rotate(-90 385.6 199.6)">1</text>
<text x="36.8" y="205.2">15</text>
<text x="49.5" y="206.5">DIP2_2</text>
<text x="67.3" y="206.5">DIP2_1</text>
<text x="78.5" y="205.2">2</text>
<text x="123" y="207.4">2</text>
<text x="126.2" y="204.8">R172</text>
<text x="126.2" y="209.9">R173</text>
<text x="134.6" y="207.4">1</text>
<text x="138.9" y="204.8">4.7K</text>
<text x="138.9" y="209.9">4.7K</text>
<text x="36.8" y="215.4">13</text>
<text x="36.8" y="210.3">14</text>
<text x="49.5" y="211.6">DIP3_2</text>
<text x="67.3" y="211.6">DIP3_1</text>
<text x="78.5" y="215.4">4</text>
<text x="78.5" y="210.3">3</text>
<text x="123" y="212.4">2</text>
<text x="126.2" y="215">R174</text>
<text x="134.6" y="212.4">1</text>
<text x="138.9" y="215">4.7K</text>
<text x="386.1" y="210.3">GPIO_LED_0</text>
<text x="386.1" y="212.9">GPIO_LED_1</text>
<text x="386.1" y="215.4">GPIO_LED_2</text>
<text x="36.8" y="220.5">12</text>
<text x="49.5" y="216.7">DIP4_2</text>
<text x="49.5" y="221.7">DIP5_2</text>
<text x="67.3" y="221.7">DIP5_1</text>
<text x="67.3" y="216.7">DIP4_1</text>
<text x="78.5" y="220.5">5</text>
<text x="123" y="217.5">2</text>
<text x="126.2" y="220.1">R175</text>
<text x="134.6" y="217.5">1</text>
<text x="138.9" y="220.1">4.7K</text>
<text x="386.1" y="217.9">GPIO_LED_3</text>
<text x="36.8" y="225.6">11</text>
<text x="49.5" y="226.8">DIP6_2</text>
<text x="67.3" y="226.8">DIP6_1</text>
<text x="78.5" y="225.6">6</text>
<text x="123" y="222.6">2</text>
<text x="123" y="227.7">2</text>
<text x="126.2" y="225.1">R176</text>
<text x="134.6" y="222.6">1</text>
<text x="134.6" y="227.7">1</text>
<text x="138.9" y="225.1">4.7K</text>
<text x="202.7" y="226.1" transform="rotate(-90 202.7 226.1)">2</text>
<text x="217.9" y="226.1" transform="rotate(-90 217.9 226.1)">2</text>
<text x="233.2" y="226.1" transform="rotate(-90 233.2 226.1)">2</text>
<text x="248.4" y="226.1" transform="rotate(-90 248.4 226.1)">2</text>
<text x="36.8" y="230.6">10</text>
<text x="49.5" y="231.9">DIP7_2</text>
<text x="67.3" y="231.9">DIP7_1</text>
<text x="78.5" y="230.6">7</text>
<text x="123" y="232.8">2</text>
<text x="126.2" y="230.2">R177</text>
<text x="134.6" y="232.8">1</text>
<text x="138.9" y="230.2">4.7K</text>
<text x="200.2" y="233.7" transform="rotate(-90 200.2 233.7)">R56</text>
<text x="207.8" y="233.7" transform="rotate(-90 207.8 233.7)">25.5R</text>
<text x="215.4" y="233.7" transform="rotate(-90 215.4 233.7)">R233</text>
<text x="223" y="233.7" transform="rotate(-90 223 233.7)">25.5R</text>
<text x="230.6" y="233.7" transform="rotate(-90 230.6 233.7)">R234</text>
<text x="238.3" y="233.7" transform="rotate(-90 238.3 233.7)">25.5R</text>
<text x="245.9" y="233.7" transform="rotate(-90 245.9 233.7)">R235</text>
<text x="253.5" y="233.7" transform="rotate(-90 253.5 233.7)">25.5R</text>
<text x="39.4" y="235.7">9</text>
<text x="49.5" y="237">DIP8_2</text>
<text x="67.3" y="237">DIP8_1</text>
<text x="78.5" y="235.7">8</text>
<text x="123" y="237.8">2</text>
<text x="126.2" y="235.3">R178</text>
<text x="134.6" y="237.8">1</text>
<text x="138.9" y="235.3">4.7K</text>
<text x="202.7" y="237.7" transform="rotate(-90 202.7 237.7)">1</text>
<text x="217.9" y="237.7" transform="rotate(-90 217.9 237.7)">1</text>
<text x="233.2" y="237.7" transform="rotate(-90 233.2 237.7)">1</text>
<text x="248.4" y="237.7" transform="rotate(-90 248.4 237.7)">1</text>
<text x="1.3" y="245.9">A</text>
<text x="71.2" y="241.3">SW1</text>
<text x="126.2" y="240.4">R179</text>
<text x="198.3" y="241.3" transform="rotate(90 198.3 241.3)">GREEN</text>
<text x="200.4" y="243.3" transform="rotate(90 200.4 243.3)">DS15</text>
<text x="203.9" y="240.3" transform="rotate(90 203.9 240.3)">1</text>
<text x="213.6" y="241.3" transform="rotate(90 213.6 241.3)">GREEN</text>
<text x="215.6" y="243.3" transform="rotate(90 215.6 243.3)">DS4</text>
<text x="219.2" y="240.3" transform="rotate(90 219.2 240.3)">1</text>
<text x="228.8" y="241.3" transform="rotate(90 228.8 241.3)">GREEN</text>
<text x="230.9" y="243.3" transform="rotate(90 230.9 243.3)">DS5</text>
<text x="234.4" y="240.3" transform="rotate(90 234.4 240.3)">1</text>
<text x="244.1" y="241.3" transform="rotate(90 244.1 241.3)">GREEN</text>
<text x="246.1" y="243.3" transform="rotate(90 246.1 243.3)">DS6</text>
<text x="249.7" y="240.3" transform="rotate(90 249.7 240.3)">1</text>
<text x="327.7" y="243.3">Title:</text>
<text x="203.9" y="248.9" transform="rotate(90 203.9 248.9)">2</text>
<text x="219.2" y="248.9" transform="rotate(90 219.2 248.9)">2</text>
<text x="234.4" y="248.9" transform="rotate(90 234.4 248.9)">2</text>
<text x="249.7" y="248.9" transform="rotate(90 249.7 248.9)">2</text>
<text x="320" y="256">Date:</text>
<text x="383.5" y="256">Ver:</text>
<text x="428" y="253.5">A</text>
<text x="320" y="261.1">Sheet Size: B</text>
<text x="383.5" y="261.1">Rev:</text>
<text x="398.8" y="261.1">B</text>
<text x="411.5" y="268.7">BF</text>
<text x="53.3" y="277.6">4</text>
<text x="161.3" y="277.6">3</text>
<text x="269.2" y="277.6">2</text>
<text x="377.2" y="277.6">1</text>
</g>
<g font-size="1.1">
<text x="61" y="53.1">3_D</text>
<text x="137.2" y="53.1">3_D</text>
<text x="58.4" y="59.5">1_G</text>
<text x="69.8" y="59.1">2_S</text>
<text x="134.6" y="59.5">1_G</text>
<text x="146" y="59.1">2_S</text>
</g>
<g font-size=".4">
<text x="66" y="57.1">0</text>
<text x="142.2" y="57.1">0</text>
</g>
</svg>
